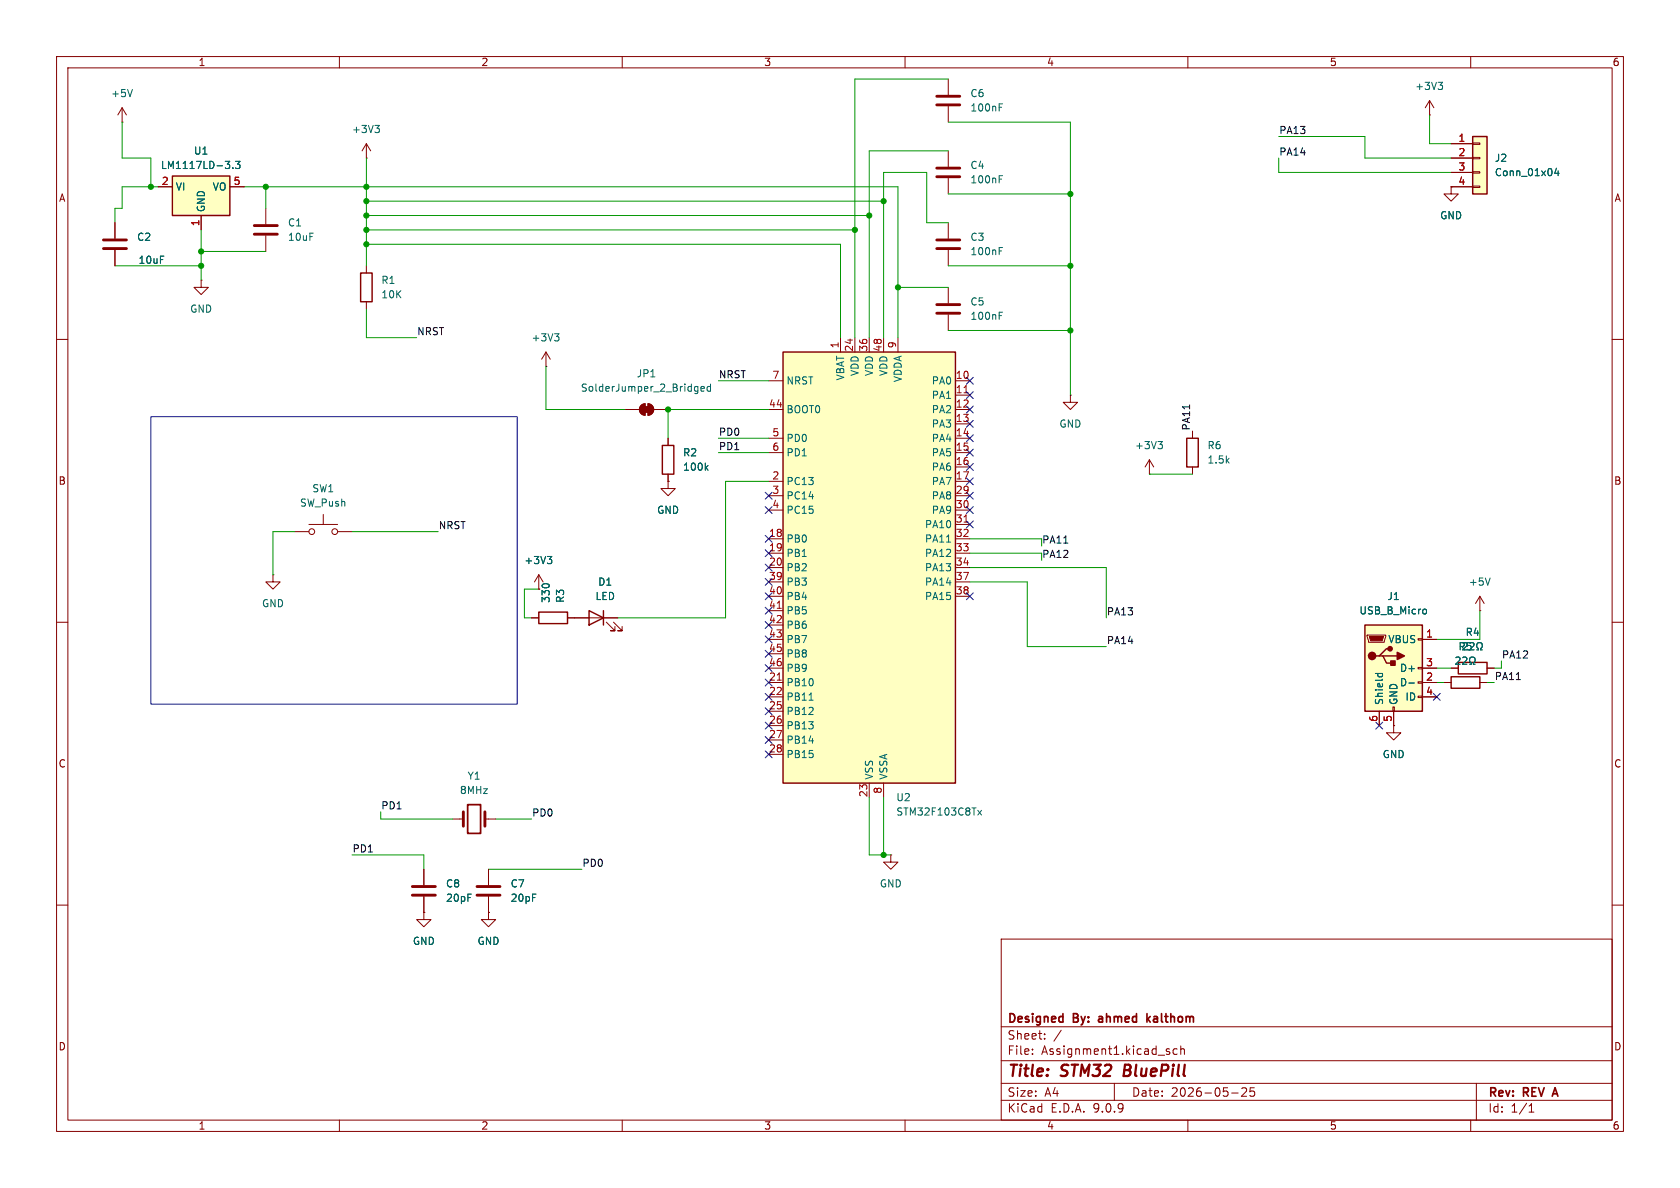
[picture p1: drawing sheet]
<svg xmlns="http://www.w3.org/2000/svg" width="297mm" height="210mm" viewBox="0 0 297 210" stroke-linecap="round" stroke-linejoin="round" font-family="sans-serif">
<g fill="none" stroke="#840000" stroke-width=".18">
<path d="M10 10h277v190h-277zM12 12h273v186h-273zM60 10v2M110 10v2M160 10v2M210 10v2M260 10v2M64.8 47v1.3M64.8 53.3v1.3M10 60h2M189.2 69.9v1.2h1.3l-1.3 1.3-1.2-1.3h1.2M189.2 69.9h.1"/>
<path d="M285 60h2M10 110h2M285 110h2M10 160h2M177 166h108v32h-108zM285 160h2M60 198v2M110 198v2M160 198v2M177 194.5h108M177 191.5h108M177 187.5h108"/>
<path d="M177 181.5h108M182.5 186.3v.1M182.5 185.5v.1M184.7 183.6v.1M184.7 182.8v.1M187.6 182.1l-1.3 2M197 191.5v3M206.6 185.4l.1 .1M206.6 185.9l.2 .2-.2 .3M208.1 185.5l-.4-.1-.3 .3v.4l.1 .2h.6M208.7 185.5l.3-.1 .3 .1 .1 .9M208.7 184.9v1.5"/>
<path d="M210 198v2M217.7 193.2h1.2M219.5 192.4l.6-.1 .2 .1 .1 .3-.9 1.1h.9M221.7 192.3h-.7v.7l.2-.1h.5l.1 .3-.1 .5-.2 .1-.5-.1M260 198v2M261 191.5v6.5M270.3 196.6h.9M270.3 195.5l.4-.4v1.5"/>
</g>
<path d="M202.8 179.2v1.5M203.3 179.7l-.5 .6M194.3 180.2v.4M202.9 180.1l.4 .6M274.6 193.4h.7M274.9 192.3l-.5 1.5" fill="none" stroke="#840000" stroke-width=".3"/>
<path d="M198.9 188.2l-.3 2h.8" fill="none" stroke="#840000" stroke-width=".4"/>
<path d="M63.8 48.3h2v5h-2z" fill="none" stroke="#840000" stroke-width=".25"/>
<path d="M138.4 62.2h30.5v76.2h-30.5z" fill="#ffffc2"/>
<path d="M138.4 62.2h30.5v76.2h-30.5z" fill="none" stroke="#840000" stroke-width=".25"/>
<g fill="none" stroke="#840000" stroke-width=".18">
<path d="M148.6 59.7v2.5M151.1 59.7v2.5M153.7 59.7v2.5M156.2 59.7v2.5M158.7 59.7v2.5M135.9 67.3h2.5M135.9 72.4h2.5M135.9 77.5h2.5M168.9 67.3h2.5M168.9 72.4h2.5M168.9 77.5h2.5M168.9 69.9h2.5"/>
<path d="M168.9 74.9h2.5M135.9 80h2.5M135.9 85.1h2.5M135.9 87.6h2.5M135.9 90.2h2.5M135.9 95.3h2.5M135.9 97.8h2.5M168.9 80h2.5M168.9 85.1h2.5M168.9 87.6h2.5M168.9 90.2h2.5M168.9 95.3h2.5"/>
<path d="M168.9 97.8h2.5M168.9 82.6h2.5M168.9 92.7h2.5M135.9 100.3h2.5M135.9 102.9h2.5M135.9 105.4h2.5M135.9 108h2.5M135.9 110.5h2.5M135.9 113h2.5M135.9 115.6h2.5M135.9 118.1h2.5M168.9 100.3h2.5"/>
<path d="M168.9 102.9h2.5M168.9 105.4h2.5M135.9 120.7h2.5M135.9 123.2h2.5M135.9 125.7h2.5M135.9 128.3h2.5M135.9 130.8h2.5M135.9 133.4h2.5M153.7 138.4v2.6M156.2 138.4v2.6"/>
</g>
<path d="M170.4 69.4h.7M170.4 92.3h.7M137.4 107.5h.7M137.4 120.2h.7" fill="none" stroke="#a90000" stroke-width=".18"/>
<path d="M167.3 95.8h.8M143 123.8h.8M172.9 143.2l.6 .9M173.5 143.2l-.6 .9" fill="none" stroke="#006464" stroke-width=".18"/>
<path d="M30.5 31.1h10.1v7h-10.1z" fill="#ffffc2"/>
<path d="M30.5 31.1h10.1v7h-10.1zM117.1 78.7h2v5.1h-2z" fill="none" stroke="#840000" stroke-width=".25"/>
<g fill="none" stroke="#840000" stroke-width=".18">
<path d="M21.6 19.1l-.8 1.2M21.6 19.1l.8 1.2M21.6 19.1v2.5M167.6 14v2.8M167.6 18.8v2.8M252.7 17.8l-.7 1.3M252.7 17.8l.8 1.3M252.7 17.8v2.5M20.3 39.4v2.8M21.6 21.6h.1M27.9 33h2.6M35.6 38.1v2.5"/>
<path d="M40.6 33h2.6M47 36.8v2.8M64.8 27.9h.1M64.8 25.4l-.8 1.3M64.8 25.4l.7 1.3M64.8 25.4v2.5M167.6 26.7v2.8M167.6 31.5v2.8M167.6 39.4v2.8M252.7 20.3h.1M20.3 44.2v2.8M35.6 49.5v1.3h1.2l-1.2 1.3-1.3-1.3h1.3"/>
<path d="M35.6 49.5h.1M47 41.7v2.8M167.6 44.2v2.8M167.6 50.8v2.8M167.6 55.6v2.8M96.5 64.8h.1M96.5 62.2l-.7 1.3M96.5 62.2l.8 1.3M96.5 62.2v2.6M110.5 72.4h2.5M113.3 71.7l.7-.3v2a1.02 1.02 0 0 1-.9-.6 1.02 1.02 0 0 1 .2-1.1zM114.6 71.4a1.02 1.02 0 0 1 1 1 1.02 1.02 0 0 1-1 1z"/>
<path d="M115.6 72.4h2.5M118.1 77.5v1.2M118.1 85.1v1.3h1.3l-1.3 1.2-1.3-1.2h1.3M118.1 85.1h.1M118.1 83.8v1.3M246.4 128.3v1.2h1.2l-1.2 1.3-1.3-1.3h1.3M246.4 128.3h.1M74.9 153.7v2.8M74.9 158.5v2.8M86.4 153.7v2.8M86.4 158.5v2.8M157.5 151.1v1.3h1.2l-1.2 1.3-1.3-1.3h1.3"/>
<path d="M157.5 151.1h.1M74.9 161.3v1.3h1.3l-1.3 1.2-1.2-1.2h1.2M74.9 161.3h.1M86.4 161.3v1.3h1.2l-1.2 1.2-1.3-1.2h1.3M86.4 161.3h.1"/>
</g>
<g fill="none" stroke="#006464" stroke-width=".18">
<path d="M23.4 15.8l-.4 1.3M176.6 19h.5M176.6 18.4h.6M254.2 14.5h.8l-.4 .5M254.8 15l.2 .3v.3l-.2 .2M41.2 29.7v.1M41.6 28.5h.8l-.4 .5 .4 .1v.6l-.2 .1-.6-.1M66.3 22.2h.8l-.5 .5M66.8 22.7l.3 .2v.3l-.3 .2M176.6 31.7h.5M176.6 31.1h.6M98 59h.8l-.4 .5"/>
<path d="M98.6 59.5l.2 .2v.3l-.2 .3M176.6 44.4h.5M176.6 43.8h.6M176.6 55.8h.5M176.6 55.2h.6M123 68.3l.4 .1M123.4 68.3v1l-.3 .3M123.4 69.1l-.4 .1M123.9 68.7l.6-.1v-.2l-.4-.1-.2 .2 .1 .6h.5M125.6 68.4l-.4-.1-.2 .3 .1 .5h.5M125.6 67.9v1.3M124.8 82.6l.4 .5"/>
<path d="M125.2 82.3l-.5 .5"/>
</g>
<g fill="none" stroke="#840000" stroke-width=".51">
<path d="M165.6 17h4.1M165.6 18.5h4.1M45 39.9h4M165.6 29.7h4.1M165.6 31.2h4.1M18.3 42.4h4.1M18.3 43.9h4.1M45 41.4h4M165.6 42.4h4.1M165.6 43.9h4.1M165.6 53.8h4.1M165.6 55.4h4.1"/>
<path d="M72.9 156.7h4.1M72.9 158.2h4.1M84.3 156.7h4.1M84.3 158.2h4.1"/>
</g>
<g fill="#840000" stroke="#840000" stroke-width=".18">
<path d="M113.8 71.9h1v1h-1z"/>
<path d="M113.3 71.7l.7-.3v2a1.02 1.02 0 0 1-.9-.6 1.02 1.02 0 0 1 .2-1.1z"/>
<path d="M114.6 71.4a1.02 1.02 0 0 1 1 1 1.02 1.02 0 0 1-1 1z"/>
</g>
<path d="M260.3 24.1h2.6v10.2h-2.6z" fill="#ffffc2"/>
<path d="M260.3 24.1h2.6v10.2h-2.6zM209.8 77.5h2v5.1h-2zM95.2 108.2h5.1v2h-5.1zM256.5 119.6h5.1v2.1h-5.1zM257.8 117.1h5.1v2h-5.1z" fill="none" stroke="#840000" stroke-width=".25"/>
<g fill="none" stroke="#840000" stroke-width=".18">
<path d="M256.5 33v1.3h1.3l-1.3 1.3-1.2-1.3h1.2M256.5 33h.1M256.5 25.4h3.8M256.5 27.9h3.8M256.5 30.5h3.8M256.5 33h3.8M260.3 25.3h1.3v.2h-1.3zM260.3 27.8h1.3v.3h-1.3zM260.3 30.4h1.3v.2h-1.3zM260.3 32.9h1.3v.2h-1.3zM210.8 76.2v1.3M52.1 94h2.5"/>
<path d="M54.6 92.7h5.1M57.1 90.9v1.8M59.7 94h2.5M203.2 83.8h.1M203.2 81.3l-.8 1.3M203.2 81.3l.8 1.3M203.2 81.3v2.5M210.8 82.6v1.2M48.3 101.6v1.3h1.2l-1.2 1.2-1.3-1.2h1.3M48.3 101.6h.1M94 109.2h1.2M95.2 104.1h.1"/>
<path d="M95.2 101.6l-.7 1.3M95.2 101.6l.8 1.3M95.2 101.6v2.5M100.3 109.2h1.3M256.5 118.1h1.3M261.6 108h.1M261.6 105.4l-.7 1.3M261.6 105.4l.8 1.3M261.6 105.4v2.6M262.9 118.1h1.3M255.3 120.7h1.2M261.6 120.7h1.3"/>
<circle cx="55.1" cy="94" r=".51"/>
<circle cx="59.2" cy="94" r=".51"/>
</g>
<g fill="none" stroke="#006464" stroke-width=".18">
<path d="M275.2 29.7l-.3 .9h.7M275.5 30.2v.9M204.7 78h.8l-.4 .5M205.3 78.5l.2 .3v.3l-.2 .2M96.8 98.4h.7l-.4 .5M97.3 98.9l.2 .2v.3l-.2 .2M257.4 116.3l.5-.2 .2 .4-.8 .9h.8M258.6 116.3l.5-.2 .2 .4-.8 .9h.8M259.8 114.9h.8M259.8 117.4h.3v-.2a.54 .54 0 0 1-.3-.8 .54 .54 0 0 1 .8-.2 .58 .58 0 0 1-.1 1v.2h.3M260.5 113.7v.5M261.1 114.9h.3v-.3a.54 .54 0 0 1-.3-.7 .54 .54 0 0 1 .8-.2 .58 .58 0 0 1-.2 .9v.3h.3"/>
<path d="M263.4 102.2l-.4 1.2"/>
</g>
<path d="M241.3 110.5h10.2v15.2h-10.2z" fill="#ffffc2"/>
<path d="M104.1 108l2.6 1.2-2.6 1.3zM106.7 108v2.5M241.3 110.5h10.2v15.2h-10.2zM243.8 116h.7l.6 1.2h1.3M244.5 116h2.5M245.7 114.7h-.6l-1.3 1.3h-.6" fill="none" stroke="#840000" stroke-width=".25"/>
<g fill="none" stroke="#840000" stroke-width=".18">
<path d="M20.3 39.4v2.8M27.9 33h2.6M35.6 38.1v2.5M40.6 33h2.6M256.5 33h.1M256.5 33h3.8M256.5 25.4h3.8M256.5 27.9h3.8M256.5 30.5h3.8M20.3 44.2v2.8M118.1 77.5v1.2M118.1 85.1h.1"/>
<path d="M118.1 83.8v1.3M94 109.2h1.2M95.2 104.1h.1M100.3 109.2h8.9M107.2 110l1.5 1.5h-.8h.8v-.8M108.5 110l1.5 1.5h-.8h.8v-.8M241.7 112.3h3.3v.2l-.3 1h-2.8zM250.7 112.9h.8v.3h-.8zM250.7 118h.8v.2h-.8zM251.5 113h2.5M251.5 118.1h2.5M256.5 118.1h1.3"/>
<path d="M262.9 118.1h1.3M243.8 125.7v2.6M246.3 125h.2v.7h-.2zM246.4 128.3h.1M246.4 125.7v2.6M250.7 120.5h.8v.3h-.8zM250.7 123.1h.8v.2h-.8zM251.5 120.7h2.5M251.5 123.2h2.5M255.3 120.7h1.2M261.6 120.7h1.3M74.9 153.7v2.8"/>
<path d="M74.9 158.5v2.8M80 144.8h1.9M85.7 144.8h1.9M86.4 153.7v2.8M86.4 158.5v2.8M74.9 161.3h.1M86.4 161.3h.1"/>
</g>
<path d="M242.1 112.5h2.5l-.3 .8h-2z" fill="#840000" stroke="#840000" stroke-width=".18"/>
<g fill="#840000" stroke="#840000" stroke-width=".25">
<path d="M245.9 116.8h.7v.8h-.7z"/>
<path d="M247 115.3l1.3 .7-1.3 .6z"/>
<circle cx="242.6" cy="116" r=".63"/>
<circle cx="245.7" cy="114.7" r=".38"/>
</g>
<g fill="none" stroke="#006464" stroke-width=".18">
<path d="M41.2 29.7v.1M41.6 28.5h.8l-.4 .5 .4 .1v.6l-.2 .1-.6-.1M275.2 29.7l-.3 .9h.7M275.5 30.2v.9M96.8 98.4h.7l-.4 .5M97.3 98.9l.2 .2v.3l-.2 .2M124.8 82.6l.4 .5M125.2 82.3l-.5 .5M243.1 119.1h1.3M243.6 119.1v.3M244.4 119.1v.3M251.8 107.7h.3l.1 .2-.1 .5-.3 .1"/>
<path d="M257.4 116.3l.5-.2 .2 .4-.8 .9h.8M258.6 116.3l.5-.2 .2 .4-.8 .9h.8M259.8 114.9h.8M259.8 117.4h.3v-.2a.54 .54 0 0 1-.3-.8 .54 .54 0 0 1 .8-.2 .58 .58 0 0 1-.1 1v.2h.3M260.5 113.7v.5M261.1 114.9h.3v-.3a.54 .54 0 0 1-.3-.7 .54 .54 0 0 1 .8-.2 .58 .58 0 0 1-.2 .9v.3h.3M249.1 120.7h.9"/>
</g>
<path d="M81.9 143.5v2.6M85.7 143.5v2.6" fill="none" stroke="#840000" stroke-width=".51"/>
<path d="M82.7 142.2h2.3v5.1h-2.3z" fill="none" stroke="#840000" stroke-width=".3"/>
<path d="M210.3 71.6v.7M188.1 96h.7M268.1 120.1h.7" fill="none" stroke="#0f0f0f" stroke-width=".18"/>
<g fill="none" stroke="#009600" stroke-width=".18">
<path d="M167.6 14h-16.5v45.7M21.6 21.6v6.3h5.1v5.1M27.9 33h-6.3v3.8h-1.3v2.6M43.2 33h115.5v26.7M47 33v3.8M64.8 35.6h91.4M64.8 38.1h88.9M64.8 27.9v19.1M167.6 39.4h-3.8v-8.9h-7.6v29.2M167.6 26.7h-13.9v33M167.6 21.6h21.6v48.3M167.6 34.3h21.6"/>
<path d="M226.1 27.9v2.6h30.4M226.1 24.1h15.2v3.8h15.2M252.7 20.3v5.1h3.8M20.3 47h15.3M35.6 44.5h11.4M35.6 40.6v8.9M64.8 40.6h86.3M64.8 43.2h83.8v16.5M64.8 54.6v5.1h8.9M158.7 50.8h8.9M167.6 47h21.6M167.6 58.4h21.6"/>
<path d="M96.5 64.8v7.6h14M127 67.3h8.9M127 77.5h8.9M135.9 72.4h-17.8v5.1M52.1 94h-3.8v7.6M62.2 94h15.3M127 80h8.9M135.9 85.1h-7.6v24.1h-19.1M171.4 95.3h12.7M171.4 97.8h12.7M203.2 83.8h7.6M95.2 104.1h-2.5v5.1h1.3"/>
<path d="M171.4 100.3h24.2v8.9M171.4 102.9h10.2v11.4h14M254 118.1h2.5M261.6 108v5h-7.6M265.4 116.8v1.3h-1.2M254 120.7h1.3M262.9 120.7h1.3M62.2 151.1h12.7v2.6M67.3 143.5v1.3h12.7M86.4 153.7h16.5M87.6 144.8h6.4M153.7 141v10.1h3.8"/>
<path d="M156.2 141v10.1"/>
</g>
<g fill="none" stroke="#000084" stroke-width=".18">
<path d="M170.8 74.3l1.3 1.2M170.8 66.7l1.3 1.2M170.8 69.2l1.3 1.3M170.8 71.8l1.3 1.2M170.8 76.9l1.3 1.2M170.8 79.4l1.3 1.2M172.1 74.3l-1.3 1.2M172.1 66.7l-1.3 1.2M172.1 69.2l-1.3 1.3M172.1 71.8l-1.3 1.2M172.1 76.9l-1.3 1.2M172.1 79.4l-1.3 1.2"/>
<path d="M135.3 87l1.2 1.2M135.3 89.6l1.2 1.2M135.3 94.6l1.2 1.3M135.3 97.2l1.2 1.2M135.3 99.7l1.2 1.2M136.5 87l-1.2 1.2M136.5 89.6l-1.2 1.2M136.5 94.6l-1.2 1.3M136.5 97.2l-1.2 1.2M136.5 99.7l-1.2 1.2M170.8 87l1.3 1.2M170.8 92.1l1.3 1.2"/>
<path d="M170.8 84.5l1.3 1.2M170.8 89.6l1.3 1.2M170.8 81.9l1.3 1.3M172.1 87l-1.3 1.2M172.1 81.9l-1.3 1.3M172.1 92.1l-1.3 1.2M172.1 84.5l-1.3 1.2M172.1 89.6l-1.3 1.2M135.3 107.3l1.2 1.3M135.3 102.3l1.2 1.2M135.3 117.5l1.2 1.2M135.3 109.9l1.2 1.2"/>
<path d="M135.3 112.4l1.2 1.2M135.3 115l1.2 1.2M135.3 104.8l1.2 1.2M136.5 109.9l-1.2 1.2M136.5 102.3l-1.2 1.2M136.5 104.8l-1.2 1.2M136.5 107.3l-1.2 1.3M136.5 117.5l-1.2 1.2M136.5 112.4l-1.2 1.2M136.5 115l-1.2 1.2M170.8 104.8l1.3 1.2M172.1 104.8l-1.3 1.2"/>
<path d="M135.3 132.7l1.2 1.3M135.3 130.2l1.2 1.2M135.3 127.7l1.2 1.2M135.3 122.6l1.2 1.2M135.3 120l1.2 1.3M135.3 125.1l1.2 1.2M136.5 132.7l-1.2 1.3M136.5 130.2l-1.2 1.2M136.5 127.7l-1.2 1.2M136.5 122.6l-1.2 1.2M136.5 120l-1.2 1.3M136.5 125.1l-1.2 1.2"/>
<path d="M243.2 127.7l1.2 1.2M244.4 127.7l-1.2 1.2M253.4 122.6l1.2 1.2M254.6 122.6l-1.2 1.2"/>
</g>
<path d="M26.7 73.7h64.7v50.8h-64.7z" fill="none" stroke="#0000c2" stroke-width=".18"/>
<g fill="#009600" stroke="#009600" stroke-width=".18">
<circle cx="47" cy="33" r=".46"/>
<circle cx="26.7" cy="33" r=".46"/>
<circle cx="35.6" cy="47" r=".46"/>
<circle cx="35.6" cy="44.5" r=".46"/>
<circle cx="64.8" cy="35.6" r=".46"/>
<circle cx="64.8" cy="33" r=".46"/>
<circle cx="64.8" cy="38.1" r=".46"/>
<circle cx="64.8" cy="40.6" r=".46"/>
<circle cx="64.8" cy="43.2" r=".46"/>
<circle cx="189.2" cy="47" r=".46"/>
<circle cx="189.2" cy="58.4" r=".46"/>
<circle cx="158.7" cy="50.8" r=".46"/>
<circle cx="156.2" cy="35.6" r=".46"/>
<circle cx="153.7" cy="38.1" r=".46"/>
<circle cx="189.2" cy="34.3" r=".46"/>
<circle cx="151.1" cy="40.6" r=".46"/>
<circle cx="118.1" cy="72.4" r=".46"/>
<circle cx="156.2" cy="151.1" r=".46"/>
</g>
<g font-size="2.8" fill="#840000">
<text x="178" y="190.9">Title:</text>
<text x="187.7" y="190.9">STM32</text>
<text x="199.5" y="190.9">BluePill</text>
</g>
<g font-size="2.1" fill="#840000">
<text x="178" y="184">Sheet:</text>
<text x="178" y="181.2">Designed</text>
<text x="189.8" y="181.2">By:</text>
<text x="194.9" y="181.2">ahmed</text>
<text x="204" y="181.2">kalthom</text>
<text x="178" y="186.7">File:</text>
<text x="184.1" y="186.7">Assignment1.kicad_sch</text>
<text x="178" y="196.9">KiCad</text>
<text x="178" y="194.1">Size:</text>
<text x="184.7" y="194.1">A4</text>
<text x="185.7" y="196.9">E.D.A.</text>
<text x="193.3" y="196.9">9.0.9</text>
<text x="200" y="194.1">Date:</text>
<text x="207" y="194.1">2026-05-25</text>
<text x="263" y="194.3">Rev:</text>
<text x="263" y="196.9">Id:</text>
<text x="267.1" y="196.9">1/1</text>
<text x="269.4" y="194.3">REV</text>
<text x="275.3" y="194.3">A</text>
</g>
<g font-size="1.8" fill="#840000">
<text x="35" y="11.9">1</text>
<text x="85" y="11.9">2</text>
<text x="135" y="11.9">3</text>
<text x="185" y="11.9">4</text>
<text x="235" y="11.9">5</text>
<text x="285" y="11.9">6</text>
<text x="10.3" y="35.9">A</text>
<text x="285.3" y="35.9">A</text>
<text x="10.3" y="85.9">B</text>
<text x="285.3" y="85.9">B</text>
<text x="10.3" y="135.9">C</text>
<text x="285.3" y="135.9">C</text>
<text x="10.3" y="185.9">D</text>
<text x="285.3" y="185.9">D</text>
<text x="35" y="199.9">1</text>
<text x="85" y="199.9">2</text>
<text x="135" y="199.9">3</text>
<text x="185" y="199.9">4</text>
<text x="235" y="199.9">5</text>
<text x="285" y="199.9">6</text>
</g>
<g font-size="1.8" fill="#006464">
<text x="19.6" y="17.4">+5V</text>
<text x="171.5" y="17.4">C6</text>
<text x="250.1" y="16.1">+3V3</text>
<text x="62.1" y="23.7">+3V3</text>
<text x="171.5" y="19.9">100nF</text>
<text x="34.2" y="27.5">U1</text>
<text x="264.2" y="28.8">J2</text>
<text x="28.4" y="30.1">LM1117LD-3.3</text>
<text x="31" y="33.9">VI</text>
<text x="37.5" y="33.9">VO</text>
<text x="171.5" y="30.1">C4</text>
<text x="171.5" y="32.6">100nF</text>
<text x="264.2" y="31.3">Conn_01x04</text>
<text x="36.4" y="37.6" transform="rotate(-90 36.4 37.6)">GND</text>
<text x="50.8" y="40.2">C1</text>
<text x="254.5" y="39">GND</text>
<text x="24.1" y="42.8">C2</text>
<text x="24.4" y="46.8">10uF</text>
<text x="50.8" y="42.8">10uF</text>
<text x="171.5" y="42.8">C3</text>
<text x="171.5" y="45.3">100nF</text>
<text x="67.3" y="50.4">R1</text>
<text x="67.3" y="52.9">10K</text>
<text x="33.5" y="55.5">GND</text>
<text x="171.5" y="54.2">C5</text>
<text x="171.5" y="56.7">100nF</text>
<text x="93.9" y="60.6">+3V3</text>
<text x="102.6" y="69.4">SolderJumper_2_Bridged</text>
<text x="112.5" y="66.9">JP1</text>
<text x="138.9" y="68.2">NRST</text>
<text x="149.5" y="67.4" transform="rotate(-90 149.5 67.4)">VBAT</text>
<text x="152" y="66.6" transform="rotate(-90 152 66.6)">VDD</text>
<text x="154.5" y="66.6" transform="rotate(-90 154.5 66.6)">VDD</text>
<text x="157.1" y="66.6" transform="rotate(-90 157.1 66.6)">VDD</text>
<text x="159.6" y="67.7" transform="rotate(-90 159.6 67.7)">VDDA</text>
<text x="164.6" y="68.2">PA0</text>
<text x="164.6" y="70.7">PA1</text>
<text x="138.9" y="73.3">BOOT0</text>
<text x="164.6" y="73.3">PA2</text>
<text x="164.6" y="75.8">PA3</text>
<text x="187.2" y="75.8">GND</text>
<text x="120.7" y="80.9">R2</text>
<text x="120.7" y="83.4">100k</text>
<text x="138.9" y="78.3">PD0</text>
<text x="138.9" y="80.9">PD1</text>
<text x="164.6" y="78.3">PA4</text>
<text x="164.6" y="80.9">PA5</text>
<text x="164.6" y="83.4">PA6</text>
<text x="200.6" y="79.6">+3V3</text>
<text x="213.4" y="79.6">R6</text>
<text x="213.4" y="82.1">1.5k</text>
<text x="52.9" y="89.8">SW_Push</text>
<text x="55.1" y="87.2">SW1</text>
<text x="138.9" y="86">PC13</text>
<text x="138.9" y="88.5">PC14</text>
<text x="164.6" y="86">PA7</text>
<text x="164.6" y="88.5">PA8</text>
<text x="116.1" y="91">GND</text>
<text x="138.9" y="91">PC15</text>
<text x="163.4" y="93.6">PA10</text>
<text x="164.6" y="91">PA9</text>
<text x="92.6" y="99.9">+3V3</text>
<text x="138.9" y="96.1">PB0</text>
<text x="138.9" y="98.7">PB1</text>
<text x="138.9" y="101.2">PB2</text>
<text x="163.4" y="96.1">PA11</text>
<text x="163.4" y="98.7">PA12</text>
<text x="163.4" y="101.2">PA13</text>
<text x="46.2" y="107.5">GND</text>
<text x="97.4" y="106.7" transform="rotate(-90 97.4 106.7)">330</text>
<text x="99.9" y="106.7" transform="rotate(-90 99.9 106.7)">R3</text>
<text x="105.2" y="106.3">LED</text>
<text x="105.7" y="103.7">D1</text>
<text x="138.9" y="103.7">PB3</text>
<text x="138.9" y="106.3">PB4</text>
<text x="163.4" y="103.7">PA14</text>
<text x="163.4" y="106.3">PA15</text>
<text x="245.2" y="106.3">J1</text>
<text x="259.6" y="103.7">+5V</text>
<text x="138.9" y="108.8">PB5</text>
<text x="138.9" y="111.4">PB6</text>
<text x="138.9" y="113.9">PB7</text>
<text x="240.2" y="108.8">USB_B_Micro</text>
<text x="245.3" y="113.9">VBUS</text>
<text x="259" y="112.6">R4</text>
<text x="138.9" y="116.4">PB8</text>
<text x="138.9" y="119">PB9</text>
<text x="247.4" y="119">D+</text>
<text x="257.7" y="115.2">R5</text>
<text x="138.9" y="121.5">PB10</text>
<text x="138.9" y="124.1">PB11</text>
<text x="244.7" y="124.7" transform="rotate(-90 244.7 124.7)">Shield</text>
<text x="247.2" y="124.7" transform="rotate(-90 247.2 124.7)">GND</text>
<text x="247.4" y="121.5">D-</text>
<text x="248.4" y="124.1">ID</text>
<text x="138.9" y="126.6">PB12</text>
<text x="138.9" y="129.1">PB13</text>
<text x="138.9" y="131.7">PB14</text>
<text x="138.9" y="134.2">PB15</text>
<text x="154.5" y="137.9" transform="rotate(-90 154.5 137.9)">VSS</text>
<text x="157.1" y="137.9" transform="rotate(-90 157.1 137.9)">VSSA</text>
<text x="244.3" y="134.2">GND</text>
<text x="81.2" y="140.6">8MHz</text>
<text x="82.6" y="138">Y1</text>
<text x="158.4" y="141.8">U2</text>
<text x="158.4" y="144.4">STM32F103C8Tx</text>
<text x="78.7" y="157.1">C8</text>
<text x="78.7" y="159.6">20pF</text>
<text x="90.2" y="157.1">C7</text>
<text x="90.2" y="159.6">20pF</text>
<text x="155.4" y="157.1">GND</text>
<text x="72.9" y="167.2">GND</text>
<text x="84.3" y="167.2">GND</text>
</g>
<g font-size="1.8" fill="#0f0f0f">
<text x="226.1" y="23.8">PA13</text>
<text x="226.1" y="27.6">PA14</text>
<text x="73.7" y="59.3">NRST</text>
<text x="127" y="67">NRST</text>
<text x="127" y="77.1">PD0</text>
<text x="210.5" y="76.2" transform="rotate(-90 210.5 76.2)">PA11</text>
<text x="127" y="79.7">PD1</text>
<text x="77.5" y="93.6">NRST</text>
<text x="195.6" y="108.9">PA13</text>
<text x="195.6" y="114">PA14</text>
<text x="265.4" y="116.5">PA12</text>
<text x="264.2" y="120.3">PA11</text>
<text x="67.3" y="143.2">PD1</text>
<text x="94" y="144.4">PD0</text>
<text x="62.2" y="150.8">PD1</text>
<text x="102.9" y="153.3">PD0</text>
</g>
<g font-size="1.8" fill="#a90000">
<text x="257.7" y="25.1">1</text>
<text x="257.7" y="27.7">2</text>
<text x="28.5" y="32.8">2</text>
<text x="41.2" y="32.8">5</text>
<text x="257.7" y="30.2">3</text>
<text x="257.7" y="32.8">4</text>
<text x="35.3" y="40.1" transform="rotate(-90 35.3 40.1)">1</text>
<text x="148.3" y="61.7" transform="rotate(-90 148.3 61.7)">1</text>
<text x="150.9" y="62.3" transform="rotate(-90 150.9 62.3)">24</text>
<text x="153.4" y="62.3" transform="rotate(-90 153.4 62.3)">36</text>
<text x="156" y="62.3" transform="rotate(-90 156 62.3)">48</text>
<text x="158.5" y="61.7" transform="rotate(-90 158.5 61.7)">9</text>
<text x="136.5" y="67.1">7</text>
<text x="168.9" y="67.1">10</text>
<text x="168.9" y="69.6">11</text>
<text x="135.8" y="72.1">44</text>
<text x="136.5" y="77.2">5</text>
<text x="168.9" y="72.1">12</text>
<text x="168.9" y="74.7">13</text>
<text x="168.9" y="77.2">14</text>
<text x="136.5" y="79.8">6</text>
<text x="168.9" y="79.8">15</text>
<text x="168.9" y="82.3">16</text>
<text x="136.5" y="84.8">2</text>
<text x="136.5" y="87.4">3</text>
<text x="136.5" y="89.9">4</text>
<text x="168.9" y="84.8">17</text>
<text x="168.9" y="87.4">29</text>
<text x="168.9" y="89.9">30</text>
<text x="135.8" y="95">18</text>
<text x="168.9" y="92.5">31</text>
<text x="168.9" y="95">32</text>
<text x="135.8" y="97.5">19</text>
<text x="135.8" y="100.1">20</text>
<text x="168.9" y="97.5">33</text>
<text x="168.9" y="100.1">34</text>
<text x="135.8" y="102.6">39</text>
<text x="135.8" y="105.2">40</text>
<text x="135.8" y="107.7">41</text>
<text x="168.9" y="102.6">37</text>
<text x="168.9" y="105.2">38</text>
<text x="135.8" y="110.2">42</text>
<text x="135.8" y="112.8">43</text>
<text x="252" y="112.8">1</text>
<text x="135.8" y="115.3">45</text>
<text x="135.8" y="117.9">46</text>
<text x="252" y="117.9">3</text>
<text x="135.8" y="120.4">21</text>
<text x="135.8" y="122.9">22</text>
<text x="135.8" y="125.5">25</text>
<text x="252" y="120.4">2</text>
<text x="252" y="122.9">4</text>
<text x="135.8" y="128">26</text>
<text x="135.8" y="130.6">27</text>
<text x="243.6" y="127.7" transform="rotate(-90 243.6 127.7)">6</text>
<text x="246.1" y="127.7" transform="rotate(-90 246.1 127.7)">5</text>
<text x="135.8" y="133.1">28</text>
<text x="153.4" y="141" transform="rotate(-90 153.4 141)">23</text>
<text x="156" y="140.4" transform="rotate(-90 156 140.4)">8</text>
</g>
<g font-size="1.8" fill="#009600">
<text x="184.1" y="96.2">PA11</text>
<text x="184.1" y="98.7">PA12</text>
</g>
</svg>
